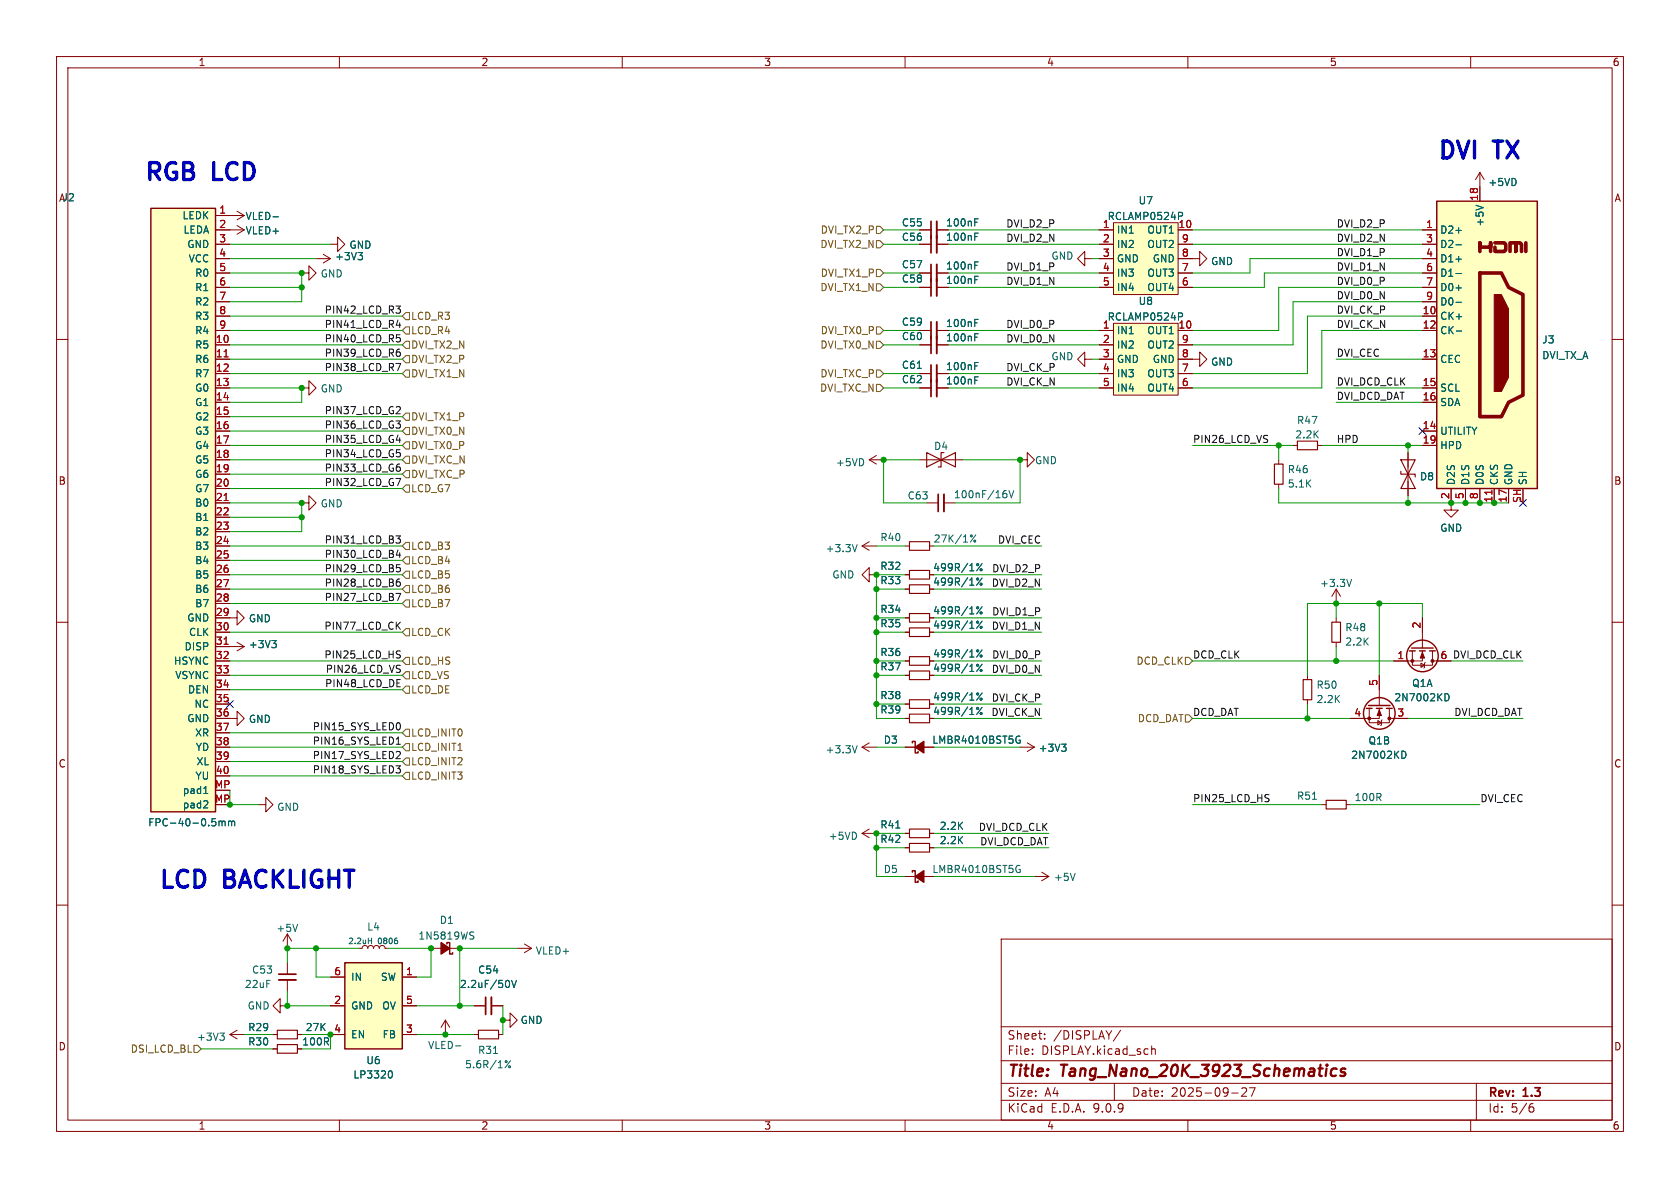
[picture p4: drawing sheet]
<svg xmlns="http://www.w3.org/2000/svg" width="297mm" height="210mm" viewBox="0 0 297 210" stroke-linecap="round" stroke-linejoin="round" font-family="sans-serif">
<g fill="none" stroke="#840000" stroke-width=".18">
<path d="M10 10h277v190h-277zM12 12h273v186h-273zM60 10v2M110 10v2M160 10v2M210 10v2M260 10v2M41.9 39.9l1.3 .7M40.6 40.6h2.6M43.2 40.6l-1.3 .8M53.3 48.3h1.3v1.2l1.3-1.2-1.3-1.3v1.3M55.9 45.7h2.5"/>
<path d="M57.1 45l1.3 .7M58.4 43.2h1.3v1.3l1.3-1.3-1.3-1.3v1.3M58.4 45.7l-1.3 .8M162.6 40.6h2M162.6 43.2h2M162.6 48.3h2M165.6 40.6h2M165.6 43.2h2M165.6 48.3h2M10 60h2M285 60h2M53.3 88.9h1.3v1.3l1.3-1.3-1.3-1.3v1.3"/>
<path d="M152.4 96.5l1.3 .8M152.4 96.5h2.5M153.7 81.3l1.2 .7M153.7 81.3h2.5M153.7 95.8l-1.3 .7M154.9 80.5l-1.2 .8M163.8 88.9h2.1M166.9 88.9h2M180.3 81.3h1.3v-1.3l1.3 1.3-1.3 1.3v-1.3M226.1 81.3v.7M226.1 85.6v.8M256.5 88.9v1.3h1.3l-1.3 1.2-1.2-1.2h1.2"/>
<path d="M10 110h2M153.7 101.6v1.3l-1.3-1.3 1.3-1.3v1.3h1.2M160 101.6h.8M160 111.8h.8M160 109.2h.8M160 104.1h.8M236.2 104.1l.8 1.3M236.2 104.1l-.7 1.3M236.2 104.1v2.6M236.2 109.2v.8M236.2 113.5v.8M249.7 115.1v2.5h3.5v-2.5"/>
<path d="M251.2 117.2l.6 .4-.6 .4zM251.5 115.1v1.7h-5.1M251.5 109.2v5.4M252 117.1l-.2 .1v.8l-.1 .1M253.2 116.8h3.3M285 110h2M40.6 127h1.3v1.3l1.3-1.3-1.3-1.3v1.3M160 127h.8M160 149.9h.8M160 154.9h5.1M160 147.3h.8M164.3 149.9h.8"/>
<path d="M164.3 147.3h.8M10 160h2M177 166h108v32h-108zM285 160h2M60 198v2M110 198v2M160 198v2M177 194.5h108M177 191.5h108M177 187.5h108M177 181.5h108M182.5 186.3v.1"/>
<path d="M182.5 185.5v.1M184.7 183.6v.1M184.7 182.8v.1M197 191.5v3M198.1 182.1l-1.3 2M203.6 184.9v1.5M203.6 185.5l.2-.1 .4 .1v.9M210 198v2M217.7 193.2h1.2M220.3 192.4v.5l-.8 .9h.9M221.9 192.3l-.7 1.5M260 198v2"/>
<path d="M261 191.5v6.5M270.6 195.7h.4l.2 .3-.1 .5-.5 .1M271 195.1l-.4 .1"/>
</g>
<path d="M236.3 189a.66 .66 0 0 0-1 .3v.5l.1 .3 .2 .1 .6-.1M237.8 189a.49 .49 0 0 0-.8 .3l.1 .1 .7 .2v.3l-.3 .3-.6-.1" fill="none" stroke="#840000" stroke-width=".4"/>
<path d="M225.3 82h1.5v3.6h-1.5zM160.8 100.8h3.5v1.6h-3.5zM160.8 111h3.5v1.5h-3.5zM160.8 108.5h3.5v1.5h-3.5zM160.8 103.4h3.5v1.5h-3.5zM235.5 110h1.5v3.5h-1.5zM160.8 126.2h3.5v1.6h-3.5zM160.8 149.1h3.5v1.5h-3.5zM160.8 146.6h3.5v1.5h-3.5z" fill="none" stroke="#840000" stroke-width=".2"/>
<g fill="none" stroke="#006464" stroke-width=".18">
<path d="M172.3 39.3h.5M172.3 38.7h.6M63.8 45.1l.3 .3v.3l-.3 .2M64.1 44.6l-.4 .5M172.3 41.8h.5M172.3 41.2h.6M172.3 46.9h.5M172.3 46.3h.6M151.5 96.3l-.4 1.2M173.6 99.6l-.9 1.3M177.6 86.7h.3M177.8 87.2l.2 .3v.3l-.2 .2"/>
<path d="M178.4 86.7l.4 1.3 .4-1.3M173.6 109.8l-.9 1.3M173.6 107.3l-.9 1.2M173.6 102.2l-.9 1.2M238.9 102.4l-.4 1.3M173.6 125l-.9 1.3M255.5 122.6a.64 .64 0 0 1 .7 .7 .64 .64 0 0 1-.7 .6M158.4 146.4h.7M179.8 153h.5M180.1 153.7h.3v.4l-.3 .1h-.3"/>
<circle cx="172.8" cy="99.8" r=".18"/>
<circle cx="172.8" cy="102.4" r=".18"/>
<circle cx="172.8" cy="107.4" r=".18"/>
<circle cx="172.8" cy="110" r=".18"/>
<circle cx="173.4" cy="103.3" r=".18"/>
<circle cx="173.4" cy="100.7" r=".18"/>
<circle cx="173.4" cy="110.9" r=".18"/>
<circle cx="173.4" cy="108.4" r=".18"/>
<circle cx="172.8" cy="125.2" r=".18"/>
<circle cx="173.4" cy="126.1" r=".18"/>
</g>
<g fill="none" stroke="#840000" stroke-width=".25">
<path d="M249.2 115.1h1M249.6 114.6h3.8M251 115.1h1M252.7 115.1h1M161.3 154.2v-.3h.5v2.1h.5v-.3"/>
<circle cx="251.5" cy="116" r="2.79"/>
</g>
<path d="M161.8 154.9l1.5-1v2.1z" fill="#840000" stroke="#840000" stroke-width=".25"/>
<g fill="#840000" stroke="#840000" stroke-width=".18">
<path d="M251.5 115.3l.3 1h-.7z"/>
<circle cx="253.2" cy="116.8" r=".25"/>
<circle cx="249.7" cy="116.8" r=".25"/>
</g>
<path d="M164.6 39.1v5.6M164.6 46.7v3.1M165.9 87.4v3" fill="none" stroke="#840000" stroke-width=".3"/>
<path d="M165.6 39.1v5.6M165.6 46.7v3.1M166.9 87.4v3" fill="none" stroke="#840000" stroke-width=".33"/>
<path d="M196.8 39.4h11.5v12.7h-11.5z" fill="#ffffc2"/>
<path d="M196.8 39.4h11.5v12.7h-11.5zM194.3 40.6h2.5M194.3 43.2h2.5M194.3 45.7h2.5M194.3 48.3h2.5M194.3 50.8h2.5M208.3 40.6h2.5M208.3 43.2h2.5M208.3 45.7h2.5M208.3 48.3h2.5M208.3 50.8h2.5" fill="none" stroke="#840000" stroke-width=".18"/>
<path d="M208.3 37.5h.5l.3 .3-.2 .3-.6 .1" fill="none" stroke="#006464" stroke-width=".18"/>
<path d="M196.8 57.2h11.5v12.7h-11.5z" fill="#ffffc2"/>
<g fill="none" stroke="#840000" stroke-width=".18">
<path d="M40.6 38.1h2.6M41.9 37.3l1.3 .8M43.2 38.1l-1.3 .8M162.6 58.4h2M162.6 50.8h2M165.6 58.4h2M165.6 50.8h2M191.8 45.7v-1.2l-1.3 1.2 1.3 1.3v-1.3h1.2M194.3 58.4h2.5M196.8 57.2h11.5v12.7h-11.5zM208.3 58.4h2.5M53.3 68.6h1.3v1.3l1.3-1.3-1.3-1.3v1.3"/>
<path d="M162.6 61h2M162.6 66h2M162.6 68.6h2M165.6 61h2M165.6 66h2M165.6 68.6h2M191.8 63.5v-1.3l-1.3 1.3 1.3 1.3v-1.3h1.2M194.3 61h2.5M194.3 63.5h2.5M194.3 66h2.5M194.3 68.6h2.5M208.3 61h2.5"/>
<path d="M208.3 63.5h2.5M208.3 66h2.5M208.3 68.6h2.5M160 96.5h.8M162.6 81.3h7.6M164.3 96.5h.8M248.9 80v7.6M40.6 109.2h1.3v1.3l1.3-1.3-1.3-1.2v1.2M243.8 119.4v5.3M160 132.1h5.1M180.3 132.1h2.6M181.6 131.3l1.3 .8"/>
<path d="M182.9 132.1l-1.3 .7M242.1 125.2v2.6h3.5v-2.6M243.6 127.4l.6 .4-.6 .3zM243.8 125.2v1.8h-5M244.3 127.3l-.1 .1v.7l-.1 .2M245.6 127h3.3M182.9 154.9h2.5M184.1 154.2l1.3 .7M185.4 154.9l-1.3 .8M50.8 165.1v2.5M50.8 170.2v2M50.8 173.2v2.1"/>
<path d="M50.8 165.1l-.8 1.3M50.8 165.1l.8 1.3M63.5 167.6h.5l.2-.3 .3-.2 .4 .2 .1 .3 .2-.3 .3-.2 .4 .2 .1 .3 .2-.3 .3-.2 .4 .2 .2 .3 .1-.3 .4-.2 .3 .2 .2 .3h.5M76.2 167.6h5.1M91.4 167.6h2.6M92.7 166.9l1.3 .7M94 167.6l-1.3 .8M88.9 180.3h1.3v-1.2l1.2 1.2-1.2 1.3v-1.3"/>
</g>
<g fill="none" stroke="#006464" stroke-width=".18">
<path d="M48.3 38.3h.9M172.3 49.4h.5M172.3 48.8h.6M172.3 57.1h.5M172.3 56.5h.6M172.3 59.6h.5M172.3 59h.6M208.3 55.3h.5l.3 .3-.2 .3-.6 .1M162.2 65.1h.7M172.3 64.7h.5M172.3 64.1h.6M172.3 67.2h.5"/>
<path d="M172.3 66.6h.6M171.6 94.6h.1l.2 .1-.2 .2h-.1M172.5 94.6l-1 1.2M179.8 130.2h.5M180.1 130.8h.3v.5l-.3 .1-.3-.1M187.7 131.5h.8l-.5 .5M188.2 132l.3 .3v.3l-.3 .2M247.8 132.8a.64 .64 0 0 1 .8 .6 .64 .64 0 0 1-.8 .7M190.1 154.4l-.5 1.2M52.6 163.4l-.4 1.3M65.1 166.3h.6M65.7 165.8v1"/>
<path d="M83.3 165.3l.4 .2 .1 .3-.3 .2h-.3M83.3 164.7l.5 .1"/>
<circle cx="172.3" cy="95.7" r=".18"/>
</g>
<path d="M160.8 95.8h3.5v1.5h-3.5zM163.8 80l2.6 1.3-2.6 1.3zM166.4 81.3l2.5-1.3v2.6zM166.9 80h-.5v2.6h-.5M247.6 83.3v.5h2.6v.5M247.6 81.3h2.6l-1.3 2.5zM248.9 83.8l1.3 2.6h-2.6z" fill="none" stroke="#840000" stroke-width=".2"/>
<g fill="none" stroke="#840000" stroke-width=".25">
<path d="M161.3 131.3v-.2h.5v2h.5v-.3M241.6 125.2h1M241.9 124.7h3.8M243.3 125.2h1M245.1 125.2h1M79 166.9v-.3h.5v2.1h.5v-.3"/>
<circle cx="243.8" cy="126.1" r="2.79"/>
</g>
<g fill="#840000" stroke="#840000" stroke-width=".25">
<path d="M161.8 132.1l1.5-1v2z"/>
<path d="M78 166.6l1.5 1-1.5 1.1z"/>
</g>
<path d="M164.6 49.3v3M164.6 56.9v5.6M164.6 64.5v5.6M49.3 172.2h3" fill="none" stroke="#840000" stroke-width=".3"/>
<path d="M165.6 49.3v3M165.6 56.9v5.6M165.6 64.5v5.6M49.3 173.2h3" fill="none" stroke="#840000" stroke-width=".33"/>
<g fill="#840000" stroke="#840000" stroke-width=".18">
<path d="M243.8 125.5l.4 1h-.7z"/>
<circle cx="245.6" cy="127" r=".25"/>
<circle cx="242.1" cy="127" r=".25"/>
</g>
<path d="M26.7 36.8h11.4v106.7h-11.4z" fill="#ffffc2"/>
<path d="M26.7 36.8h11.4v106.7h-11.4z" fill="none" stroke="#840000" stroke-width=".25"/>
<g fill="none" stroke="#840000" stroke-width=".18">
<path d="M38.1 38.1h2.5M38.1 40.6h2.5M38.1 43.2h2.5M38.1 45.7h2.5M38.1 48.3h2.5M38.1 50.8h2.5M38.1 53.3h2.5M38.1 55.9h2.5M38.1 58.4h2.5M38.1 61h2.5M38.1 63.5h2.5M38.1 66h2.5"/>
<path d="M38.1 68.6h2.5M38.1 71.1h2.5M38.1 73.7h2.5M38.1 76.2h2.5M38.1 78.7h2.5M38.1 81.3h2.5M38.1 83.8h2.5M38.1 86.4h2.5M38.1 88.9h2.5M38.1 91.4h2.5M38.1 94h2.5M38.1 96.5h2.5"/>
<path d="M38.1 99.1h2.5M38.1 101.6h2.5M38.1 104.1h2.5M38.1 106.7h2.5M38.1 109.2h2.5M38.1 111.8h2.5M38.1 114.3h2.5M38.1 116.8h2.5M38.1 119.4h2.5M38.1 121.9h2.5M38.1 124.5h2.5M38.1 127h2.5"/>
<path d="M38.1 129.5h2.5M38.1 132.1h2.5M38.1 134.6h2.5M38.1 137.2h2.5M152.4 132.1h2.5M152.4 132.1l1.3 .7M153.7 131.3l-1.3 .8M45.7 142.2h1.3v1.3l1.3-1.3-1.3-1.2v1.2M152.4 147.3l1.3 .8M152.4 147.3h2.5M153.7 146.6l-1.3 .7M83.8 177.8h2.1"/>
<path d="M86.9 177.8h2"/>
</g>
<path d="M39.6 63.1h.7M39.6 88.5h.7M39.6 113.9h.7" fill="none" stroke="#a90000" stroke-width=".18"/>
<g fill="none" stroke="#006464" stroke-width=".18">
<path d="M151.5 131.8l-.4 1.3M36 142.8h.7M36 140.3h.7M36.7 141.7v.4M38.7 145.1v.9M38.7 145.3l.4-.2 .2 .2M39.3 145.3l.1-.2 .3 .1 .1 .8M39.3 145.3v.7M40.4 145.3l.4-.2 .2 .2M40.4 145.1v.9M41 145.3l.1-.2 .3 .1 .1 .8M41 145.3v.7"/>
<path d="M89.9 173.4l.2 .4-.2 .7M90.4 173.3l.5 1.3 .4-1.3"/>
</g>
<path d="M85.9 176.3v3" fill="none" stroke="#840000" stroke-width=".3"/>
<path d="M86.9 176.3v3" fill="none" stroke="#840000" stroke-width=".33"/>
<path d="M254 35.6h17.8v50.8h-17.8z" fill="#ffffc2"/>
<path d="M261.6 44.5v-1.6v.8h1.9v-.8v1.6M261.6 48.3h3.8l1.3 2.5 2.5 1.3v17.8l-2.5 1.2-1.3 2.6h-3.8zM264.3 42.9h1.6l.3 .3v1l-.3 .3h-1.6v-.8M267 44.5v-1.6h1v1.6v-1.6h.7l.3 .3v1.3M269.7 42.9v1.6" fill="none" stroke="#840000" stroke-width=".63"/>
<path d="M254 35.6h17.8v50.8h-17.8z" fill="none" stroke="#840000" stroke-width=".25"/>
<path d="M264.2 52.1h1.2l1.3 2.5v12.1l-1.3 2.5h-1.2z" fill="#840000" stroke="#840000" stroke-width=".18"/>
<g fill="none" stroke="#840000" stroke-width=".18">
<path d="M261.6 30.5v5.1M261.6 30.5l-.7 1.3M261.6 30.5l.8 1.3M251.5 40.6h2.5M251.5 43.2h2.5M251.5 45.7h2.5M251.5 48.3h2.5M251.5 50.8h2.5M251.5 53.3h2.5M251.5 55.9h2.5M251.5 58.4h2.5M210.8 63.5h1.3v-1.3l1.3 1.3-1.3 1.3v-1.3"/>
<path d="M228.6 78.7h.8M232.9 78.7h.8M251.5 63.5h2.5M251.5 68.6h2.5M251.5 71.1h2.5M251.5 76.2h2.5M251.5 78.7h2.5M256.5 86.4v2.5M259.1 86.4v2.5M261.6 86.4v2.5M264.2 86.4v2.5M266.7 86.4v2.5"/>
<path d="M40.6 114.3h2.6M41.9 113.5l1.3 .8M43.2 114.3l-1.3 .8M160 119.4h.8M160 116.8h.8M160 124.5h.8M233.7 142.2h.7M238 142.2h.8M40.6 182.9h2.6M40.6 182.9l1.3 .7M41.9 182.1l-1.3 .8M48.3 185.4h.7"/>
<path d="M52.6 185.4h.7M78.7 180.3l-.7 1.3M78.7 180.3l.8 1.3M78.7 180.3v2.6M83.8 182.9h.8M88.1 182.9h.8"/>
</g>
<g fill="none" stroke="#006464" stroke-width=".18">
<path d="M260.9 36.3l1.3 .4M257.4 40.7h1M257.4 43.3h1M257.4 45.8h1M257.4 48.4h1M257.4 50.9h1M257.4 53.4h1M257.5 58.5h.9M48.1 113.2h.7l-.4 .5M48.6 113.7l.2 .3v.3l-.2 .2M173.6 117.4l-.9 1.3M173.6 114.9l-.9 1.2"/>
<path d="M173.6 122.5l-.9 1.3M232 141.3h.7M38.9 182.6h.8l-.5 .5M39.4 183.1l.3 .2v.4l-.3 .2M80.5 184.9h1M87.2 186.2h.8M89.4 187.6l.1-.1 .2 .2-.2 .2-.1-.1M90.3 187.5l-1 1.3"/>
<circle cx="172.8" cy="115.1" r=".18"/>
<circle cx="172.8" cy="117.6" r=".18"/>
<circle cx="173.4" cy="116" r=".18"/>
<circle cx="173.4" cy="118.5" r=".18"/>
<circle cx="172.8" cy="122.7" r=".18"/>
<circle cx="173.4" cy="123.6" r=".18"/>
<circle cx="90.1" cy="188.6" r=".18"/>
</g>
<path d="M263.7 86.7v.7" fill="none" stroke="#a90000" stroke-width=".18"/>
<path d="M229.4 78h3.5v1.5h-3.5zM160.8 118.6h3.5v1.5h-3.5zM160.8 116.1h3.5v1.5h-3.5zM160.8 123.7h3.5v1.5h-3.5zM234.4 141.5h3.6v1.5h-3.6zM49 184.7h3.6v1.5h-3.6zM84.6 182.1h3.5v1.5h-3.5z" fill="none" stroke="#840000" stroke-width=".2"/>
<path d="M61 170.2h10.1v15.2h-10.1z" fill="#ffffc2"/>
<path d="M61 170.2h10.1v15.2h-10.1z" fill="none" stroke="#840000" stroke-width=".25"/>
<g fill="none" stroke="#840000" stroke-width=".18">
<path d="M38.1 38.1h2.5M261.6 33v2.6M38.1 40.6h2.5M38.1 43.2h2.5M38.1 45.7h2.5M38.1 48.3h2.5M38.1 50.8h2.5M38.1 53.3h2.5M38.1 55.9h2.5M38.1 58.4h2.5M162.6 40.6h2M162.6 43.2h2"/>
<path d="M162.6 48.3h2M162.6 50.8h2M162.6 58.4h2M165.6 40.6h2M165.6 43.2h2M165.6 48.3h2M165.6 50.8h2M165.6 58.4h2M194.3 40.6h2.5M194.3 43.2h2.5M194.3 45.7h2.5M194.3 48.3h2.5"/>
<path d="M194.3 50.8h2.5M194.3 58.4h2.5M208.3 45.7h3.8v-1.2l1.3 1.2-1.3 1.3v-1.3M208.3 40.6h2.5M208.3 43.2h2.5M208.3 48.3h2.5M208.3 50.8h2.5M208.3 58.4h2.5M251.5 40.6h2.5M251.5 43.2h2.5M251.5 45.7h2.5M251.5 48.3h2.5"/>
<path d="M251.5 50.8h2.5M251.5 53.3h2.5M251.5 55.9h2.5M251.5 58.4h2.5M38.1 63.5h2.5M38.1 68.6h2.5M38.1 71.1h2.5M38.1 76.2h2.5M38.1 78.7h2.5M38.1 61h2.5M38.1 66h2.5M38.1 73.7h2.5"/>
<path d="M162.6 68.6h2M162.6 61h2M162.6 66h2M165.6 68.6h2M165.6 61h2M165.6 66h2M194.3 63.5h2.5M194.3 68.6h2.5M194.3 61h2.5M194.3 66h2.5M208.3 63.5h2.5M208.3 68.6h2.5"/>
<path d="M208.3 61h2.5M208.3 66h2.5M251.5 63.5h2.5M251.5 68.6h2.5M251.5 71.1h2.5M251.5 76.2h2.5M251.5 78.7h2.5M38.1 81.3h2.5M38.1 83.8h2.5M38.1 86.4h2.5M38.1 88.9h2.5M38.1 91.4h2.5"/>
<path d="M38.1 94h2.5M38.1 96.5h2.5M38.1 99.1h2.5M248.9 80v2.6M248.9 85.1v2.5M256.5 86.4v2.5M259.1 86.4v2.5M261.6 86.4v2.5M264.2 86.4v2.5M266.7 86.4v2.5M38.1 116.8h2.5M38.1 119.4h2.5"/>
<path d="M38.1 104.1h2.5M38.1 109.2h2.5M38.1 111.8h2.5M38.1 101.6h2.5M38.1 106.7h2.5M38.1 114.3h2.5M160 116.8h.8M160 119.4h.8M160 104.1h.8M160 109.2h.8M160 111.8h.8M160 101.6h.8"/>
<path d="M231.1 119.4v.7M243.8 119.4v2.5M246.4 116.8h2.5M251.5 109.2v2.6M254 116.8h2.5M38.1 124.5h2.5M38.1 127h2.5M38.1 132.1h2.5M38.1 121.9h2.5M38.1 129.5h2.5M38.1 134.6h2.5M38.1 137.2h2.5"/>
<path d="M160 124.5h.8M160 127h.8M160 132.1h1.8M163.3 132.1h1.8M231.1 123.7v.8M238.8 127h2.5M246.4 127h2.5M160 147.3h.8M160 149.9h.8M164.3 147.3h.8M164.3 149.9h.8M49.5 177.8v-1.3l-1.2 1.3 1.2 1.3v-1.3h1.3"/>
<path d="M58.4 172.7h2.6M58.4 177.8h2.6M71.1 172.7h2.6M71.1 177.8h2.6M83.8 177.8h2.1M86.9 177.8h2M48.3 182.9h.7M48.3 185.4h.7M52.6 182.9h.7M52.6 185.4h.7M58.4 182.9h2.6M71.1 182.9h2.6"/>
</g>
<g fill="none" stroke="#006464" stroke-width=".18">
<path d="M48.3 38.3h.9M172.3 39.3h.5M172.3 38.7h.6M208.3 37.5h.5l.3 .3-.2 .3-.6 .1M260.9 36.3l1.3 .4M63.8 45.1l.3 .3v.3l-.3 .2M64.1 44.6l-.4 .5M172.3 59.6h.5M172.3 59h.6M172.3 57.1h.5M172.3 56.5h.6M172.3 49.4h.5"/>
<path d="M172.3 48.8h.6M172.3 46.9h.5M172.3 46.3h.6M172.3 41.8h.5M172.3 41.2h.6M208.3 55.3h.5l.3 .3-.2 .3-.6 .1M257.4 40.7h1M257.4 43.3h1M257.4 45.8h1M257.4 48.4h1M257.4 50.9h1M257.4 53.4h1"/>
<path d="M257.5 58.5h.9M162.2 65.1h.7M172.3 67.2h.5M172.3 66.6h.6M172.3 64.7h.5M172.3 64.1h.6M173.6 99.6l-.9 1.3M48.1 113.2h.7l-.4 .5M48.6 113.7l.2 .3v.3l-.2 .2M173.6 114.9l-.9 1.2M173.6 117.4l-.9 1.3M173.6 102.2l-.9 1.2"/>
<path d="M173.6 107.3l-.9 1.2M173.6 109.8l-.9 1.3M173.6 122.5l-.9 1.3M173.6 125l-.9 1.3M179.8 130.2h.5M180.1 130.8h.3v.5l-.3 .1-.3-.1M187.7 131.5h.8l-.5 .5M188.2 132l.3 .3v.3l-.3 .2M247.8 132.8a.64 .64 0 0 1 .8 .6 .64 .64 0 0 1-.8 .7M255.5 122.6a.64 .64 0 0 1 .7 .7 .64 .64 0 0 1-.7 .6M36 142.8h.7M36 140.3h.7"/>
<path d="M36.7 141.7v.4M38.7 145.1v.9M38.7 145.3l.4-.2 .2 .2M39.3 145.3l.1-.2 .3 .1 .1 .8M39.3 145.3v.7M40.4 145.3l.4-.2 .2 .2M40.4 145.1v.9M41 145.3l.1-.2 .3 .1 .1 .8M41 145.3v.7M158.4 146.4h.7M89.9 173.4l.2 .4-.2 .7M90.4 173.3l.5 1.3 .4-1.3"/>
<path d="M68.9 189.3a.68 .68 0 0 1 .5 .6 .68 .68 0 0 1-.5 .7"/>
<circle cx="172.8" cy="99.8" r=".18"/>
<circle cx="172.8" cy="115.1" r=".18"/>
<circle cx="172.8" cy="102.4" r=".18"/>
<circle cx="172.8" cy="107.4" r=".18"/>
<circle cx="172.8" cy="117.6" r=".18"/>
<circle cx="172.8" cy="110" r=".18"/>
<circle cx="173.4" cy="116" r=".18"/>
<circle cx="173.4" cy="103.3" r=".18"/>
<circle cx="173.4" cy="100.7" r=".18"/>
<circle cx="173.4" cy="118.5" r=".18"/>
<circle cx="173.4" cy="110.9" r=".18"/>
<circle cx="173.4" cy="108.4" r=".18"/>
<circle cx="172.8" cy="125.2" r=".18"/>
<circle cx="172.8" cy="122.7" r=".18"/>
<circle cx="173.4" cy="123.6" r=".18"/>
<circle cx="173.4" cy="126.1" r=".18"/>
</g>
<path d="M230.4 120.1h1.5v3.6h-1.5zM49 182.1h3.6v1.5h-3.6z" fill="none" stroke="#840000" stroke-width=".2"/>
<g fill="none" stroke="#725600" stroke-width=".18">
<path d="M71.1 55.9l.7-.7h.6v1.3h-.6zM71.1 58.4l.7-.6h.6v1.3h-.6zM154.9 47.6h.7l.6 .7-.6 .6h-.7zM154.9 42.5h.7l.6 .7-.6 .6h-.7zM154.9 40h.7l.6 .6-.6 .7h-.7zM154.9 57.8h.7l.6 .6-.6 .7h-.7zM154.9 50.2h.7l.6 .6-.6 .6h-.7zM71.1 66l.7-.6h.6v1.3h-.6zM71.1 76.2l.7-.6h.6v1.2h-.6zM71.8 78.1h.6v1.3h-.6l-.7-.7zM71.8 73h.6v1.3h-.6l-.7-.6zM71.8 60.3h.6v1.3h-.6l-.7-.6z"/>
<path d="M71.8 62.9h.6v1.2h-.6l-.7-.6zM154.9 60.3h.7l.6 .7-.6 .6h-.7zM154.9 67.9h.7l.6 .7-.6 .6h-.7zM154.9 65.4h.7l.6 .6-.6 .7h-.7zM71.1 81.3l.7-.7h.6v1.3h-.6zM71.1 83.8l.7-.6h.6v1.3h-.6zM71.8 98.4h.6v1.3h-.6l-.7-.6zM71.8 85.7h.6v1.3h-.6l-.7-.6zM71.8 95.9h.6v1.3h-.6l-.7-.7zM71.1 106.7l.7-.7h.6v1.3h-.6zM71.1 116.8l.7-.6h.6v1.3h-.6zM71.8 103.5h.6v1.3h-.6l-.7-.7z"/>
<path d="M71.8 101h.6v1.2h-.6l-.7-.6zM71.8 111.1h.6v1.3h-.6l-.7-.6zM71.8 118.7h.6v1.3h-.6l-.7-.6zM209.5 116.2h.7l.6 .6-.6 .7h-.7zM71.1 129.5l.7-.6h.6v1.3h-.6zM71.1 134.6l.7-.6h.6v1.3h-.6zM71.8 121.3h.6v1.3h-.6l-.7-.7zM71.8 136.5h.6v1.3h-.6l-.7-.6zM71.8 131.4h.6v1.3h-.6l-.7-.6zM209.5 126.4h.7l.6 .6-.6 .6h-.7zM34.3 184.8h.6l.7 .6-.7 .7h-.6z"/>
</g>
<g fill="none" stroke="#0f0f0f" stroke-width=".18">
<path d="M70 54.1h.8l-.4 .5M70.1 57.5h.7M70.1 59.2h.6M70.2 59.7h.3l.3 .2-.1 .5h-.5M70.5 54.6l.3 .2v.3l-.3 .3M70.7 57.1v.8M70 74.4h.8l-.4 .5M70 64.3h.8l-.5 1.2M70.1 77.8h.7M70.1 79.5h.6M70.4 61.7h.3M70.5 62.2l.3 .2v.3l-.3 .3"/>
<path d="M70.5 71.9l.3 .2-.1 .3-.7 .7h.8M70.5 74.9l.3 .2v.3l-.3 .3M70.5 80l.3 .2v.3l-.3 .3M70.7 77.4v.8M70 94.7h.8l-.4 .5 .3 .1 .1 .5-.3 .2h-.3M70 84.6h.8l-.5 1.2M70.1 98.1h.7M70.1 99.8h.6M70.4 82h.3M70.5 82.5l.3 .3v.3l-.3 .2M70.7 97.7v.8M70 104.9h.8l-.5 1.3"/>
<path d="M70.2 100.3h.3l.3 .2-.1 .5-.5 .1M70.2 110.5l.6 .7M70.3 102.8h.2l.3 .3-.1 .4-.4 .1M70.4 102.4h.3M70.6 115.1h.2M70.7 115.8l.1 .2-.1 .3M70.8 110l-.7 .7M70 135.4h.8l-.4 .5M70.1 131.6h.7M70.2 121.4h.6M70.2 120.1h.6M70.3 130.5l.1-.2v1.3"/>
<path d="M70.5 127.8a.79 .79 0 0 1 0 1.2M70.5 132.8l.3 .3-.1 .3-.7 .7h.8M70.5 135.9l.3 .2v.3l-.3 .2M224.2 140.5h.1M224.2 141.2l.1 .2-.1 .3"/>
</g>
<g fill="none" stroke="#009600" stroke-width=".18">
<path d="M40.6 48.3h12.7v5h-12.7M40.6 58.4h30.5M40.6 55.9h30.5M40.6 43.2h17.8M40.6 50.8h12.7M40.6 45.7h15.3M156.2 58.4h6.4M156.2 43.2h6.4M156.2 50.8h6.4M156.2 48.3h6.4M156.2 40.6h6.4M167.6 58.4h26.7"/>
<path d="M167.6 43.2h26.7M167.6 50.8h26.7M167.6 48.3h26.7M167.6 40.6h26.7M193 45.7h1.3M210.8 43.2h40.7M210.8 40.6h40.7M251.5 50.8h-25.4v7.6h-15.3M251.5 58.4h-17.8v10.2h-22.9M251.5 53.3h-22.9v7.7h-17.8M251.5 55.9h-20.4v10.1h-20.3M251.5 48.3h-28v2.5h-12.7"/>
<path d="M251.5 45.7h-30.5v2.6h-10.2M40.6 68.6h12.7v2.5h-12.7M40.6 78.7h30.5M40.6 61h30.5M40.6 66h30.5M40.6 63.5h30.5M40.6 76.2h30.5M40.6 73.7h30.5M156.2 61h6.4M156.2 66h6.4M156.2 68.6h6.4M167.6 61h26.7"/>
<path d="M167.6 66h26.7M167.6 68.6h26.7M193 63.5h1.3M210.8 78.7h17.8M226.1 78.7v2.6M233.7 78.7h17.8M236.2 63.5h15.3M236.2 68.6h15.3M236.2 71.1h15.3M248.9 78.7v1.3M40.6 88.9h12.7v5.1h-12.7M40.6 91.4h12.7"/>
<path d="M40.6 99.1h30.5M40.6 96.5h30.5M40.6 81.3h30.5M40.6 83.8h30.5M40.6 86.4h30.5M154.9 96.5h5.1M162.6 81.3h-6.4v7.6h7.6M165.1 96.5h19M170.2 81.3h10.1v7.6h-11.4M226.1 86.4v2.5h40.6M248.9 87.6v1.3M40.6 111.8h30.5"/>
<path d="M40.6 116.8h30.5M40.6 119.4h30.5M40.6 101.6h30.5M40.6 106.7h30.5M40.6 104.1h30.5M154.9 111.8h5.1M154.9 116.8h5.1M154.9 119.4h5.1M154.9 104.1h5.1M154.9 109.2h5.1M160 101.6h-5.1v25.4h5.1M165.1 111.8h19"/>
<path d="M165.1 116.8h19M165.1 119.4h19M165.1 101.6h19M165.1 104.1h19M165.1 109.2h19M210.8 116.8h35.6M236.2 106.7v2.5M236.2 114.3v2.5M243.8 106.7v12.7M251.5 109.2v-2.5h-20.4v12.7M256.5 116.8h12.7M40.6 132.1h30.5"/>
<path d="M40.6 139.7v2.5h5.1M40.6 121.9h30.5M40.6 137.2h30.5M40.6 129.5h30.5M40.6 134.6h30.5M154.9 132.1h5.1M154.9 124.5h5.1M165.1 132.1h15.2M165.1 124.5h19M165.1 127h19M210.8 127h28M231.1 124.5v2.5"/>
<path d="M248.9 127h20.3M154.9 149.9h5.1M160 147.3h-5.1v7.6h5.1M165.1 154.9h17.8M165.1 147.3h20.3M165.1 149.9h20.3M210.8 142.2h22.9M238.8 142.2h22.8M50.8 175.3v2.5h7.6M55.9 167.6v5.1h2.5M63.5 167.6h-12.7v2.6M68.6 167.6h7.6v5.1h-2.5"/>
<path d="M73.7 177.8h10.1M88.9 177.8v5.1M91.4 167.6h-10.1v10.2M35.6 185.4h12.7M43.2 182.9h5.1M53.3 182.9h5.1v2.5h-5.1M73.7 182.9h10.1"/>
</g>
<path d="M250.9 75.6l1.2 1.2M252.1 75.6l-1.2 1.2M268.6 88.3l1.2 1.2M269.8 88.3l-1.2 1.2M40 123.9l1.2 1.2M41.2 123.9l-1.2 1.2" fill="none" stroke="#000084" stroke-width=".18"/>
<path d="M39.6 63.1h.7M39.6 88.5h.7M263.7 86.7v.7M39.6 113.9h.7" fill="none" stroke="#a90000" stroke-width=".18"/>
<g fill="#009600" stroke="#009600" stroke-width=".18">
<circle cx="248.9" cy="78.7" r=".46"/>
<circle cx="264.2" cy="88.9" r=".46"/>
<circle cx="154.9" cy="101.6" r=".46"/>
<circle cx="156.2" cy="81.3" r=".46"/>
<circle cx="154.9" cy="111.8" r=".46"/>
<circle cx="154.9" cy="109.2" r=".46"/>
<circle cx="154.9" cy="104.1" r=".46"/>
<circle cx="236.2" cy="106.7" r=".46"/>
<circle cx="180.3" cy="81.3" r=".46"/>
<circle cx="256.5" cy="88.9" r=".46"/>
<circle cx="261.6" cy="88.9" r=".46"/>
<circle cx="259.1" cy="88.9" r=".46"/>
<circle cx="243.8" cy="106.7" r=".46"/>
<circle cx="248.9" cy="88.9" r=".46"/>
<circle cx="231.1" cy="127" r=".46"/>
<circle cx="236.2" cy="116.8" r=".46"/>
<circle cx="226.1" cy="78.7" r=".46"/>
<circle cx="53.3" cy="48.3" r=".46"/>
<circle cx="53.3" cy="68.6" r=".46"/>
<circle cx="53.3" cy="50.8" r=".46"/>
<circle cx="88.9" cy="180.3" r=".46"/>
<circle cx="154.9" cy="124.5" r=".46"/>
<circle cx="154.9" cy="116.8" r=".46"/>
<circle cx="154.9" cy="119.4" r=".46"/>
<circle cx="154.9" cy="147.3" r=".46"/>
<circle cx="154.9" cy="149.9" r=".46"/>
<circle cx="50.8" cy="167.6" r=".46"/>
<circle cx="55.9" cy="167.6" r=".46"/>
<circle cx="76.2" cy="167.6" r=".46"/>
<circle cx="81.3" cy="167.6" r=".46"/>
<circle cx="58.4" cy="182.9" r=".46"/>
<circle cx="50.8" cy="177.8" r=".46"/>
<circle cx="78.7" cy="182.9" r=".46"/>
<circle cx="81.3" cy="177.8" r=".46"/>
<circle cx="53.3" cy="88.9" r=".46"/>
<circle cx="53.3" cy="91.4" r=".46"/>
<circle cx="40.6" cy="142.2" r=".46"/>
</g>
<g font-size="4.2" fill="#0000c2">
<text x="254" y="28.3">DVI</text>
<text x="264.5" y="28.3">TX</text>
<text x="25.4" y="32.1">RGB</text>
<text x="37.9" y="32.1">LCD</text>
<text x="27.9" y="157.2">LCD</text>
<text x="39.8" y="157.2">BACKLIGHT</text>
</g>
<g font-size="2.8" fill="#840000">
<text x="178" y="190.9">Title:</text>
<text x="187.7" y="190.9">Tang_Nano_20K_3923_Schematics</text>
</g>
<g font-size="2.1" fill="#840000">
<text x="178" y="184">Sheet:</text>
<text x="186.2" y="184">/DISPLAY/</text>
<text x="178" y="186.7">File:</text>
<text x="184.1" y="186.7">DISPLAY.kicad_sch</text>
<text x="178" y="196.9">KiCad</text>
<text x="178" y="194.1">Size:</text>
<text x="184.7" y="194.1">A4</text>
<text x="185.7" y="196.9">E.D.A.</text>
<text x="193.3" y="196.9">9.0.9</text>
<text x="200" y="194.1">Date:</text>
<text x="207" y="194.1">2025-09-27</text>
<text x="263" y="194.3">Rev:</text>
<text x="263" y="196.9">Id:</text>
<text x="267.1" y="196.9">5/6</text>
<text x="269.4" y="194.3">1.3</text>
</g>
<g font-size="1.8" fill="#840000">
<text x="35" y="11.9">1</text>
<text x="85" y="11.9">2</text>
<text x="135" y="11.9">3</text>
<text x="185" y="11.9">4</text>
<text x="235" y="11.9">5</text>
<text x="285" y="11.9">6</text>
<text x="285.3" y="35.9">A</text>
<text x="10.3" y="85.9">B</text>
<text x="285.3" y="85.9">B</text>
<text x="164.9" y="101.2">499R/1%</text>
<text x="164.9" y="103.7">499R/1%</text>
<text x="164.9" y="111.4">499R/1%</text>
<text x="164.9" y="108.8">499R/1%</text>
<text x="164.9" y="119">499R/1%</text>
<text x="164.9" y="116.4">499R/1%</text>
<text x="164.9" y="124.1">499R/1%</text>
<text x="164.9" y="126.6">499R/1%</text>
<text x="10.3" y="135.9">C</text>
<text x="285.3" y="135.9">C</text>
<text x="10.3" y="185.9">D</text>
<text x="285.3" y="185.9">D</text>
<text x="35" y="199.9">1</text>
<text x="85" y="199.9">2</text>
<text x="135" y="199.9">3</text>
<text x="185" y="199.9">4</text>
<text x="235" y="199.9">5</text>
<text x="285" y="199.9">6</text>
</g>
<g font-size="1.8" fill="#006464">
<text x="10.9" y="35.8">J2</text>
<text x="263" y="33.1">+5VD</text>
<text x="32.2" y="39">LEDK</text>
<text x="32.3" y="41.5">LEDA</text>
<text x="43.3" y="39.1">VLED-</text>
<text x="43.3" y="41.6">VLED+</text>
<text x="159.3" y="40.2">C55</text>
<text x="167.1" y="40.2">100nF</text>
<text x="195.7" y="39.1">RCLAMP0524P</text>
<text x="197.4" y="41.5">IN1</text>
<text x="201.2" y="36.3">U7</text>
<text x="202.7" y="41.5">OUT1</text>
<text x="254.5" y="41.5">D2+</text>
<text x="262.5" y="40.1" transform="rotate(-90 262.5 40.1)">+5V</text>
<text x="33" y="44">GND</text>
<text x="33.3" y="46.6">VCC</text>
<text x="59.1" y="46.2">+3V3</text>
<text x="61.7" y="44.2">GND</text>
<text x="159.3" y="42.8">C56</text>
<text x="159.3" y="47.6">C57</text>
<text x="167.1" y="42.8">100nF</text>
<text x="167.1" y="47.9">100nF</text>
<text x="197.4" y="44">IN2</text>
<text x="197.4" y="46.6">GND</text>
<text x="202.7" y="44">OUT2</text>
<text x="203.7" y="46.6">GND</text>
<text x="214" y="47.1">GND</text>
<text x="254.5" y="44">D2-</text>
<text x="254.5" y="46.6">D1+</text>
<text x="34.4" y="49.1">R0</text>
<text x="34.4" y="51.7">R1</text>
<text x="56.6" y="49.3">GND</text>
<text x="159.3" y="50.2">C58</text>
<text x="167.1" y="50.4">100nF</text>
<text x="197.4" y="49.1">IN3</text>
<text x="197.4" y="51.7">IN4</text>
<text x="202.7" y="49.1">OUT3</text>
<text x="202.7" y="51.7">OUT4</text>
<text x="254.5" y="49.1">D1-</text>
<text x="254.5" y="51.7">D0+</text>
<text x="34.4" y="54.2">R2</text>
<text x="34.4" y="56.7">R3</text>
<text x="34.4" y="59.3">R4</text>
<text x="159.3" y="57.8">C59</text>
<text x="167.1" y="58">100nF</text>
<text x="195.7" y="56.9">RCLAMP0524P</text>
<text x="197.4" y="59.3">IN1</text>
<text x="201.2" y="54.1">U8</text>
<text x="202.7" y="59.3">OUT1</text>
<text x="254.5" y="54.2">D0-</text>
<text x="254.5" y="56.7">CK+</text>
<text x="254.5" y="59.3">CK-</text>
<text x="34.4" y="61.8">R5</text>
<text x="34.4" y="64.4">R6</text>
<text x="159.3" y="65.4">C61</text>
<text x="159.3" y="60.3">C60</text>
<text x="167.1" y="65.6">100nF</text>
<text x="167.1" y="60.6">100nF</text>
<text x="197.4" y="61.8">IN2</text>
<text x="197.4" y="64.4">GND</text>
<text x="202.7" y="61.8">OUT2</text>
<text x="203.7" y="64.4">GND</text>
<text x="214" y="64.8">GND</text>
<text x="254.5" y="64.4">CEC</text>
<text x="272.6" y="60.9">J3</text>
<text x="272.6" y="63.7">DVI_TX_A</text>
<text x="34.4" y="66.9">R7</text>
<text x="34.4" y="69.4">G0</text>
<text x="34.4" y="72">G1</text>
<text x="56.6" y="69.6">GND</text>
<text x="159.3" y="67.9">C62</text>
<text x="167.1" y="68.2">100nF</text>
<text x="197.4" y="66.9">IN3</text>
<text x="197.4" y="69.4">IN4</text>
<text x="202.7" y="66.9">OUT3</text>
<text x="202.7" y="69.4">OUT4</text>
<text x="254.5" y="69.4">SCL</text>
<text x="254.5" y="72">SDA</text>
<text x="34.4" y="74.5">G2</text>
<text x="34.4" y="77.1">G3</text>
<text x="228.9" y="77.7">2.2K</text>
<text x="229.2" y="75.2">R47</text>
<text x="254.5" y="77.1">UTILITY</text>
<text x="34.4" y="79.6">G4</text>
<text x="34.4" y="82.1">G5</text>
<text x="147.7" y="82.6">+5VD</text>
<text x="165" y="79.7">D4</text>
<text x="182.9" y="82.3">GND</text>
<text x="227.6" y="83.8">R46</text>
<text x="254.5" y="79.6">HPD</text>
<text x="34.4" y="84.7">G6</text>
<text x="34.4" y="87.2">G7</text>
<text x="34.4" y="89.8">B0</text>
<text x="56.6" y="89.9">GND</text>
<text x="160.4" y="88.5">C63</text>
<text x="168.5" y="88.3">100nF/16V</text>
<text x="227.6" y="86.4">5.1K</text>
<text x="250.9" y="85.1">D8</text>
<text x="257.4" y="85.9" transform="rotate(-90 257.4 85.9)">D2S</text>
<text x="259.9" y="85.9" transform="rotate(-90 259.9 85.9)">D1S</text>
<text x="262.5" y="85.9" transform="rotate(-90 262.5 85.9)">D0S</text>
<text x="265" y="85.9" transform="rotate(-90 265 85.9)">CKS</text>
<text x="267.6" y="85.9" transform="rotate(-90 267.6 85.9)">GND</text>
<text x="270.1" y="85.9" transform="rotate(-90 270.1 85.9)">SH</text>
<text x="34.4" y="92.3">B1</text>
<text x="34.4" y="94.8">B2</text>
<text x="155.5" y="95.9">R40</text>
<text x="254.5" y="94.2">GND</text>
<text x="34.4" y="97.4">B3</text>
<text x="34.4" y="99.9">B4</text>
<text x="145.9" y="97.8">+3.3V</text>
<text x="155.5" y="100.9">R32</text>
<text x="165" y="96.1">27K/1%</text>
<text x="34.4" y="102.5">B5</text>
<text x="34.4" y="105">B6</text>
<text x="34.4" y="107.5">B7</text>
<text x="147" y="102.5">GND</text>
<text x="155.5" y="103.5">R33</text>
<text x="233.3" y="104">+3.3V</text>
<text x="33" y="110.1">GND</text>
<text x="33.3" y="112.6">CLK</text>
<text x="43.9" y="110.2">GND</text>
<text x="155.5" y="111.1">R35</text>
<text x="155.5" y="108.6">R34</text>
<text x="237.7" y="111.8">R48</text>
<text x="30.7" y="117.7">HSYNC</text>
<text x="32.5" y="115.2">DISP</text>
<text x="43.9" y="114.8">+3V3</text>
<text x="155.5" y="118.7">R37</text>
<text x="155.5" y="116.2">R36</text>
<text x="237.7" y="114.3">2.2K</text>
<text x="30.9" y="120.2">VSYNC</text>
<text x="33.1" y="122.8">DEN</text>
<text x="34.3" y="125.3">NC</text>
<text x="155.5" y="123.8">R38</text>
<text x="232.6" y="121.9">R50</text>
<text x="232.6" y="124.5">2.2K</text>
<text x="246.4" y="124.2">2N7002KD</text>
<text x="249.5" y="121.6">Q1A</text>
<text x="33" y="127.9">GND</text>
<text x="34.4" y="130.4">XR</text>
<text x="43.9" y="128">GND</text>
<text x="155.5" y="126.3">R39</text>
<text x="156.1" y="131.7">D3</text>
<text x="164.7" y="131.7">LMBR4010BST5G</text>
<text x="241.8" y="131.8">Q1B</text>
<text x="34.5" y="132.9">YD</text>
<text x="34.6" y="135.5">XL</text>
<text x="145.9" y="133.4">+3.3V</text>
<text x="183.5" y="133.1">+3V3</text>
<text x="238.8" y="134.3">2N7002KD</text>
<text x="32.2" y="140.6">pad1</text>
<text x="32.2" y="143.1">pad2</text>
<text x="34.5" y="138">YU</text>
<text x="48.9" y="143.5">GND</text>
<text x="229.2" y="141.6">R51</text>
<text x="239.4" y="141.8">100R</text>
<text x="26.1" y="146.3">FPC-40-0.5mm</text>
<text x="146.4" y="148.7">+5VD</text>
<text x="155.5" y="149.2">R42</text>
<text x="155.5" y="146.7">R41</text>
<text x="166" y="149.4">2.2K</text>
<text x="166" y="146.9">2.2K</text>
<text x="156.1" y="154.5">D5</text>
<text x="164.7" y="154.5">LMBR4010BST5G</text>
<text x="186.2" y="155.9">+5V</text>
<text x="48.8" y="164.9">+5V</text>
<text x="64.8" y="164.7">L4</text>
<text x="73.9" y="166.3">1N5819WS</text>
<text x="77.7" y="163.5">D1</text>
<text x="44.5" y="172.3">C53</text>
<text x="62" y="173.6">IN</text>
<text x="67.2" y="173.6">SW</text>
<text x="84.4" y="172.3">C54</text>
<text x="94.6" y="168.9">VLED+</text>
<text x="43.2" y="174.9">22uF</text>
<text x="43.7" y="178.7">GND</text>
<text x="62" y="178.7">GND</text>
<text x="67.5" y="178.7">OV</text>
<text x="81.2" y="174.9">2.2uF/50V</text>
<text x="34.7" y="184.2">+3V3</text>
<text x="43.8" y="185">R30</text>
<text x="43.8" y="182.5">R29</text>
<text x="53.3" y="185">100R</text>
<text x="53.9" y="182.5">27K</text>
<text x="62" y="183.7">EN</text>
<text x="67.5" y="183.7">FB</text>
<text x="75.6" y="185.6">VLED-</text>
<text x="91.9" y="181.2">GND</text>
<text x="62.4" y="190.9">LP3320</text>
<text x="64.7" y="188.3">U6</text>
<text x="82.1" y="189">5.6R/1%</text>
<text x="84.4" y="186.5">R31</text>
</g>
<g font-size="1.8" fill="#a90000">
<text x="261.4" y="35.6" transform="rotate(-90 261.4 35.6)">18</text>
<text x="38.7" y="37.8">1</text>
<text x="38.7" y="40.4">2</text>
<text x="194.9" y="40.4">1</text>
<text x="208.2" y="40.4">10</text>
<text x="252" y="40.4">1</text>
<text x="38.7" y="42.9">3</text>
<text x="38.7" y="45.5">4</text>
<text x="194.9" y="42.9">2</text>
<text x="194.9" y="45.5">3</text>
<text x="208.8" y="42.9">9</text>
<text x="208.8" y="45.5">8</text>
<text x="252" y="42.9">3</text>
<text x="252" y="45.5">4</text>
<text x="38.7" y="48">5</text>
<text x="38.7" y="50.5">6</text>
<text x="38.7" y="53.1">7</text>
<text x="194.9" y="48">4</text>
<text x="194.9" y="50.5">5</text>
<text x="208.8" y="48">7</text>
<text x="208.8" y="50.5">6</text>
<text x="252" y="48">6</text>
<text x="252" y="50.5">7</text>
<text x="252" y="53.1">9</text>
<text x="38.7" y="55.6">8</text>
<text x="38.7" y="58.2">9</text>
<text x="194.9" y="58.2">1</text>
<text x="208.2" y="58.2">10</text>
<text x="251.4" y="55.6">10</text>
<text x="251.4" y="58.2">12</text>
<text x="38.1" y="60.7">10</text>
<text x="38.1" y="63.2">11</text>
<text x="38.1" y="65.8">12</text>
<text x="194.9" y="60.7">2</text>
<text x="194.9" y="63.2">3</text>
<text x="194.9" y="65.8">4</text>
<text x="208.8" y="60.7">9</text>
<text x="208.8" y="63.2">8</text>
<text x="208.8" y="65.8">7</text>
<text x="251.4" y="63.2">13</text>
<text x="38.1" y="68.3">13</text>
<text x="38.1" y="70.9">14</text>
<text x="194.9" y="68.3">5</text>
<text x="208.8" y="68.3">6</text>
<text x="251.4" y="68.3">15</text>
<text x="251.4" y="70.9">16</text>
<text x="38.1" y="73.4">15</text>
<text x="38.1" y="75.9">16</text>
<text x="251.4" y="75.9">14</text>
<text x="38.1" y="78.5">17</text>
<text x="38.1" y="81">18</text>
<text x="38.1" y="83.6">19</text>
<text x="251.4" y="78.5">19</text>
<text x="38.1" y="86.1">20</text>
<text x="38.1" y="88.6">21</text>
<text x="256.3" y="88.3" transform="rotate(-90 256.3 88.3)">2</text>
<text x="258.8" y="88.3" transform="rotate(-90 258.8 88.3)">5</text>
<text x="261.4" y="88.3" transform="rotate(-90 261.4 88.3)">8</text>
<text x="263.9" y="88.9" transform="rotate(-90 263.9 88.9)">11</text>
<text x="266.4" y="88.9" transform="rotate(-90 266.4 88.9)">17</text>
<text x="269" y="89" transform="rotate(-90 269 89)">SH</text>
<text x="38.1" y="91.2">22</text>
<text x="38.1" y="93.7">23</text>
<text x="38.1" y="96.3">24</text>
<text x="38.1" y="98.8">25</text>
<text x="38.1" y="101.3">26</text>
<text x="38.1" y="103.9">27</text>
<text x="38.1" y="106.4">28</text>
<text x="38.1" y="109">29</text>
<text x="38.1" y="111.5">30</text>
<text x="251.2" y="111.2" transform="rotate(-90 251.2 111.2)">2</text>
<text x="38.1" y="114">31</text>
<text x="38.1" y="116.6">32</text>
<text x="38.1" y="119.1">33</text>
<text x="246.9" y="116.6">1</text>
<text x="254.6" y="116.6">6</text>
<text x="38.1" y="121.7">34</text>
<text x="38.1" y="124.2">35</text>
<text x="243.6" y="121.4" transform="rotate(-90 243.6 121.4)">5</text>
<text x="38.1" y="126.7">36</text>
<text x="38.1" y="129.3">37</text>
<text x="38.1" y="131.8">38</text>
<text x="239.3" y="126.7">4</text>
<text x="246.9" y="126.7">3</text>
<text x="38.1" y="134.4">39</text>
<text x="38.1" y="136.9">40</text>
<text x="37.9" y="139.4">MP</text>
<text x="37.9" y="142">MP</text>
<text x="59" y="172.5">6</text>
<text x="71.7" y="172.5">1</text>
<text x="59" y="177.5">2</text>
<text x="71.7" y="177.5">5</text>
<text x="59" y="182.6">4</text>
<text x="71.7" y="182.6">3</text>
</g>
<g font-size="1.8" fill="#725600">
<text x="145" y="41.5">DVI_TX2_P</text>
<text x="144.9" y="44">DVI_TX2_N</text>
<text x="144.9" y="51.7">DVI_TX1_N</text>
<text x="145" y="49.1">DVI_TX1_P</text>
<text x="72.6" y="56.7">LCD_R3</text>
<text x="72.6" y="59.3">LCD_R4</text>
<text x="145" y="59.3">DVI_TX0_P</text>
<text x="72.6" y="61.8">DVI_TX2_N</text>
<text x="72.6" y="64.4">DVI_TX2_P</text>
<text x="144.9" y="61.8">DVI_TX0_N</text>
<text x="72.6" y="66.9">DVI_TX1_N</text>
<text x="144.9" y="69.4">DVI_TXC_N</text>
<text x="144.9" y="66.9">DVI_TXC_P</text>
<text x="72.6" y="77.1">DVI_TX0_N</text>
<text x="72.6" y="74.5">DVI_TX1_P</text>
<text x="72.6" y="82.1">DVI_TXC_N</text>
<text x="72.6" y="79.6">DVI_TX0_P</text>
<text x="72.6" y="87.2">LCD_G7</text>
<text x="72.6" y="84.7">DVI_TXC_P</text>
<text x="72.6" y="99.9">LCD_B4</text>
<text x="72.6" y="97.4">LCD_B3</text>
<text x="72.6" y="105">LCD_B6</text>
<text x="72.6" y="102.5">LCD_B5</text>
<text x="72.6" y="107.5">LCD_B7</text>
<text x="72.6" y="112.6">LCD_CK</text>
<text x="72.6" y="117.7">LCD_HS</text>
<text x="200.8" y="117.7">DCD_CLK</text>
<text x="72.6" y="120.2">LCD_VS</text>
<text x="72.6" y="122.8">LCD_DE</text>
<text x="72.6" y="130.4">LCD_INIT0</text>
<text x="201.1" y="127.9">DCD_DAT</text>
<text x="72.6" y="135.5">LCD_INIT2</text>
<text x="72.6" y="132.9">LCD_INIT1</text>
<text x="72.6" y="138">LCD_INIT3</text>
<text x="23" y="186.3">DSI_LCD_BL</text>
</g>
<g font-size="1.8" fill="#0f0f0f">
<text x="177.8" y="40.3">DVI_D2_P</text>
<text x="236.2" y="40.3">DVI_D2_P</text>
<text x="177.8" y="47.9">DVI_D1_P</text>
<text x="177.8" y="42.8">DVI_D2_N</text>
<text x="185.8" y="46.1">GND</text>
<text x="236.2" y="47.9">DVI_D1_N</text>
<text x="236.2" y="42.8">DVI_D2_N</text>
<text x="236.2" y="45.4">DVI_D1_P</text>
<text x="177.8" y="50.5">DVI_D1_N</text>
<text x="236.2" y="50.5">DVI_D0_P</text>
<text x="236.2" y="53">DVI_D0_N</text>
<text x="57.3" y="55.5">PIN42_LCD_R3</text>
<text x="57.3" y="58.1">PIN41_LCD_R4</text>
<text x="177.8" y="58.1">DVI_D0_P</text>
<text x="236.2" y="58.1">DVI_CK_N</text>
<text x="236.2" y="55.5">DVI_CK_P</text>
<text x="57.3" y="63.2">PIN39_LCD_R6</text>
<text x="57.3" y="60.6">PIN40_LCD_R5</text>
<text x="57.3" y="65.7">PIN38_LCD_R7</text>
<text x="177.8" y="60.6">DVI_D0_N</text>
<text x="177.8" y="65.7">DVI_CK_P</text>
<text x="185.8" y="63.9">GND</text>
<text x="236.2" y="63.2">DVI_CEC</text>
<text x="177.8" y="68.2">DVI_CK_N</text>
<text x="236.2" y="70.8">DVI_DCD_DAT</text>
<text x="236.2" y="68.2">DVI_DCD_CLK</text>
<text x="57.3" y="75.9">PIN36_LCD_G3</text>
<text x="57.3" y="73.3">PIN37_LCD_G2</text>
<text x="57.3" y="80.9">PIN34_LCD_G5</text>
<text x="57.3" y="78.4">PIN35_LCD_G4</text>
<text x="57.3" y="83.5">PIN33_LCD_G6</text>
<text x="210.8" y="78.4">PIN26_LCD_VS</text>
<text x="236.2" y="78.4">HPD</text>
<text x="57.3" y="86">PIN32_LCD_G7</text>
<text x="57.3" y="96.2">PIN31_LCD_B3</text>
<text x="57.3" y="98.7">PIN30_LCD_B4</text>
<text x="57.3" y="101.3">PIN29_LCD_B5</text>
<text x="175.3" y="101.3">DVI_D2_P</text>
<text x="176.3" y="96.2">DVI_CEC</text>
<text x="57.3" y="106.3">PIN27_LCD_B7</text>
<text x="57.3" y="103.8">PIN28_LCD_B6</text>
<text x="175.2" y="103.8">DVI_D2_N</text>
<text x="57.2" y="111.4">PIN77_LCD_CK</text>
<text x="175.2" y="111.4">DVI_D1_N</text>
<text x="175.3" y="108.9">DVI_D1_P</text>
<text x="57.2" y="116.5">PIN25_LCD_HS</text>
<text x="57.5" y="119">PIN26_LCD_VS</text>
<text x="175.2" y="119">DVI_D0_N</text>
<text x="175.3" y="116.5">DVI_D0_P</text>
<text x="210.8" y="116.5">DCD_CLK</text>
<text x="254.6" y="116.6">6 DVI_DCD_CLK</text>
<text x="57.4" y="121.6">PIN48_LCD_DE</text>
<text x="175.2" y="124.1">DVI_CK_P</text>
<text x="55.2" y="129.2">PIN15_SYS_LED0</text>
<text x="55.2" y="131.7">PIN16_SYS_LED1</text>
<text x="175.2" y="126.7">DVI_CK_N</text>
<text x="210.8" y="126.7">DCD_DAT</text>
<text x="257" y="126.7">DVI_DCD_DAT</text>
<text x="55.2" y="136.8">PIN18_SYS_LED3</text>
<text x="55.2" y="134.3">PIN17_SYS_LED2</text>
<text x="210.8" y="141.9">PIN25_LCD_HS</text>
<text x="261.6" y="141.9">DVI_CEC</text>
<text x="172.9" y="147">DVI_DCD_CLK</text>
<text x="173.2" y="149.5">DVI_DCD_DAT</text>
</g>
<g font-size="1.4" fill="#006464">
<text x="61.5" y="167.1">2.2uH</text>
<text x="66.8" y="167.1">0806</text>
</g>
</svg>
